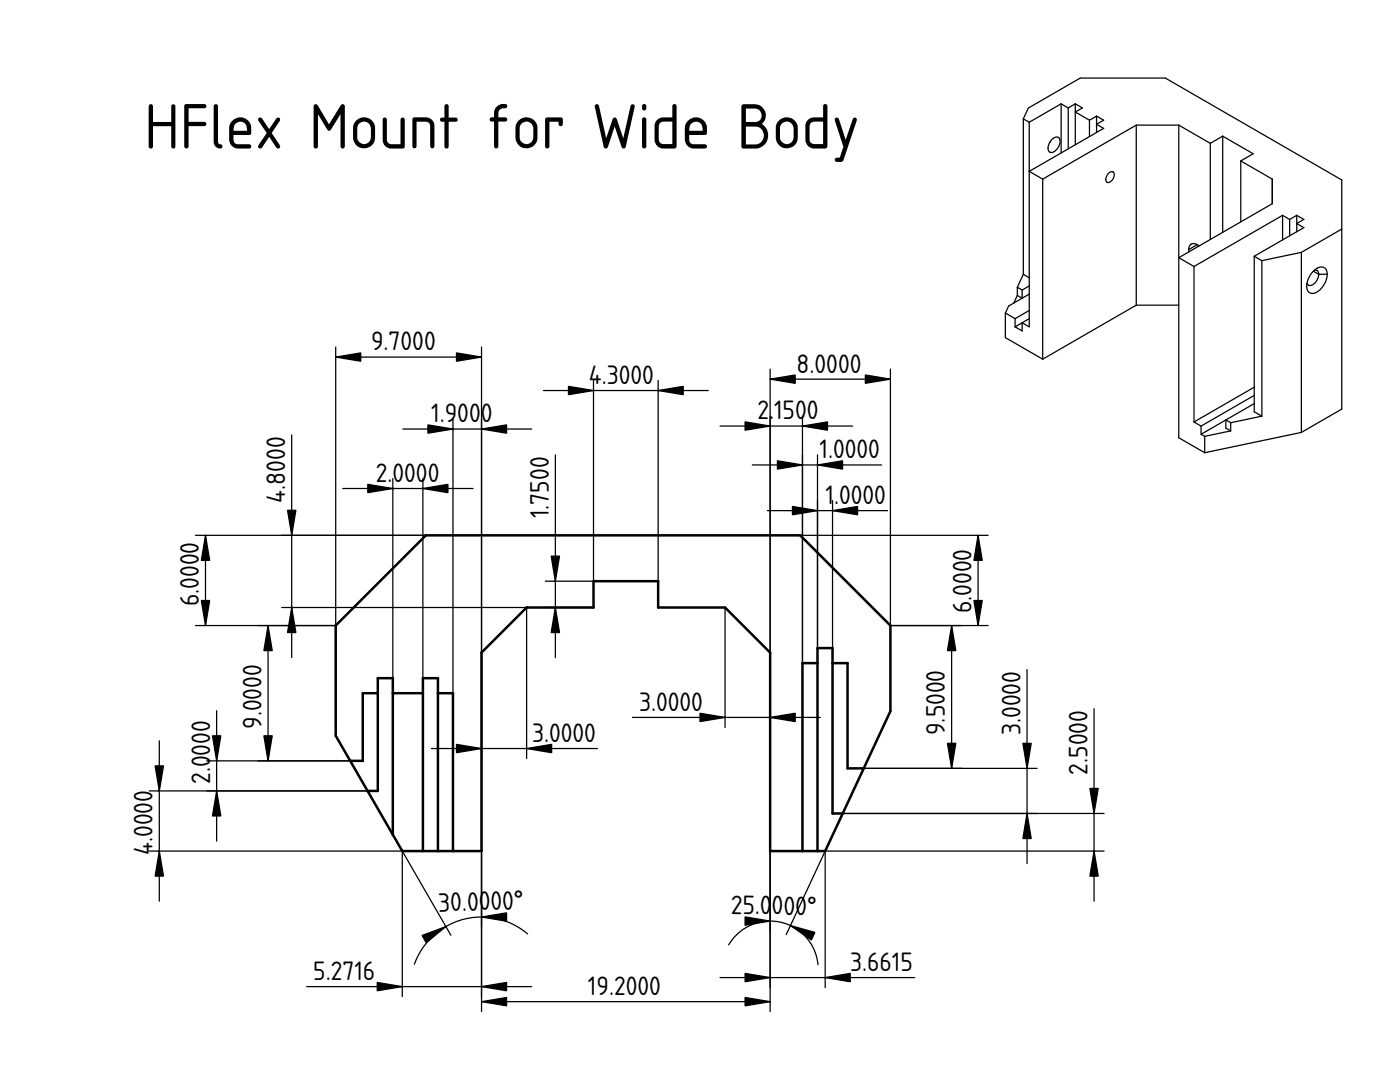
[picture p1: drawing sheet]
<svg xmlns="http://www.w3.org/2000/svg" width="279mm" height="216mm" viewBox="0 0 279 216" stroke-linecap="round" stroke-linejoin="round" font-family="sans-serif">
<path d="M234.2 53h.1" fill="none" stroke="#000" stroke-width=".2"/>
<path d="M205.2 21.6l10.4-6h17l35.2 20.3v9.8l-8.1 4.7-7.9 1.6-1.5-.9 9.9-5.7-1.4-.8 1.4-.8-1.4-.8-1.4 .8-1.4-.8-17.7 10.2-3.1-1.8 18.7-10.8v-4.9l-6.3-3.6 2.5-1.4-6.1-3.5-2.5 1.4-6.3-3.6h-8.4l-18.7 10.7-2.7-1.5 14.9-8.6-1.5-.8 1.5-.8-1.5-.8-1.4 .8-2.8-1.6 1.4-.9-1.4-.8-1.4 .8-1.4-.8-6.4 3.7-1.2-.7z" fill-rule="evenodd" fill="#fff"/>
<path d="M234.2 53h.1" fill="none" stroke="#000" stroke-width=".2"/>
<g fill="#fff">
<path d="M208.1 35.7l18.7-10.7v35.9l-18.7 10.8z" fill-rule="evenodd"/>
<path d="M238.3 53.2l17.7-10.2v4.9l-5.7 3.2v26.2l-12 6.9z" fill-rule="evenodd"/>
<path d="M251.8 52l7.9-1.6v35.9l-19.3 4v-3.2l5.2-1.1v-1.7l6.2-1.3z" fill-rule="evenodd"/>
<path d="M226.8 25h8.4v35.9h-8.4z" fill-rule="evenodd"/>
</g>
<path d="M234.2 53h.1" fill="none" stroke="#000" stroke-width=".2"/>
<g fill="#fff">
<path d="M218.8 23.2l1.5 .8-1.5 .8z"/>
<path d="M218.8 24.8l1.5 .8-1.5 .8z"/>
<path d="M214.6 20.7l1.4 .8-1.4 .9z"/>
<path d="M258.8 44.6l1.4 .8-1.4 .8z"/>
<path d="M258.8 43l1.4 .8-1.4 .8z"/>
<path d="M202.6 65.2l1.4-.8v1.6z"/>
<path d="M204 64.4l1.4-.8v1.6z"/>
<path d="M203 58.9l1 .6-1.7 1z"/>
<path d="M259.7 50.4l8.1-4.7v35.9l-8.1 4.7z" fill-rule="evenodd"/>
<path d="M235.2 25l6.3 3.6v19.2l-2.2 1.3a1.16 1.16 0 0 0-1.6-.4 1.16 1.16 0 0 0-.4 1.5l-2.1 1.2z" fill-rule="evenodd"/>
<path d="M235.2 51.4l3.1 1.8v31l1.4 .8v1.7l.7 .4v3.2l-5.2-3z" fill-rule="evenodd"/>
<path d="M205.4 34.2l2.7 1.5v36l-7.5-4.3v-4.9l2 1.1v1.6l1.4 .8v-1.6l1.4 .8z" fill-rule="evenodd"/>
<path d="M244 27.2l6.1 3.5-2.5 1.4v12.2l-3.6 2.1z" fill-rule="evenodd"/>
<path d="M205.4 24.4l6.4-3.7v9.8l-6.4 3.7z" fill-rule="evenodd"/>
<path d="M247.6 32.1l6.3 3.6v4.9l-6.3 3.7z" fill-rule="evenodd"/>
<path d="M241.5 28.6l2.5-1.4v19.2l-2.5 1.4z" fill-rule="evenodd"/>
<path d="M250.3 51.1l1.5 .9v31l-1.5-.8z" fill-rule="evenodd"/>
<path d="M204.2 23.7l1.2 .7v31l-1.2-.7z" fill-rule="evenodd"/>
<path d="M238.3 84.2l12-6.9v1.6l-10.6 6.1z" fill-rule="evenodd"/>
<path d="M239.7 85l10.6-6.1v1.6l-10.6 6.2z" fill-rule="evenodd"/>
<path d="M262.1 54.1a2.2 2.2 0 0 1 2.2-.7 2.45 2.45 0 0 1 .1 3.1 3.3 3.3 0 0 1-2.6 2.1 1.56 1.56 0 0 1-1-2.1l.5-1.3z" fill-rule="evenodd"/>
<path d="M214.6 22.4l2.8 1.6v3.3l-2.8 1.6z" fill-rule="evenodd"/>
<path d="M201.3 61.1l4.1-2.4v3.3l-2.8 1.6-2-1.1z" fill-rule="evenodd"/>
<path d="M211.8 20.7l1.4 .8v8.2l-1.4 .8z" fill-rule="evenodd"/>
<path d="M213.2 21.5l1.4-.8v8.2l-1.4 .8z" fill-rule="evenodd"/>
<path d="M244.7 83.8l5.6-3.3v1.7l1.5 .8-6.2 1.3z" fill-rule="evenodd"/>
<path d="M260.8 56.5l.1 .2a.91 .91 0 0 0 1.5-.3l.5-.6 .3-1.1h1.7a4.3 4.3 0 0 1-2.6 3.8 1.31 1.31 0 0 1-1.5-1.8z" fill-rule="evenodd"/>
<path d="M239.7 86.7l5-2.9v1.6l.9 .6-5.2 1.1z" fill-rule="evenodd"/>
<path d="M256 43l1.4 .8v3.3l-1.4 .8z" fill-rule="evenodd"/>
<path d="M209.9 27.9a1.01 1.01 0 0 1 1.5-.3 2.27 2.27 0 0 1-1.6 2.8 1.05 1.05 0 0 1-.5-1.6z" fill-rule="evenodd"/>
<path d="M209.9 27.9a1.01 1.01 0 0 1 1.5-.3 2.27 2.27 0 0 1-1.6 2.8 1.05 1.05 0 0 1-.5-1.6z" fill-rule="evenodd"/>
<path d="M204.2 54.7l1.2 .7v1.7l-1.4 .8-1-.6z" fill-rule="evenodd"/>
<path d="M257.4 43.8l1.4-.8v3.2l-1.4 .9z" fill-rule="evenodd"/>
<path d="M202.6 63.6l2.8-1.6v1.6l-2.8 1.6z" fill-rule="evenodd"/>
<path d="M217.4 24l1.4-.8v3.2l-1.4 .9z" fill-rule="evenodd"/>
<path d="M262.1 54.1l1.1 .6a2.36 2.36 0 0 1-1.8 2.3l-.4-.2-.2-.3 .5-1.3z" fill-rule="evenodd"/>
<path d="M221.2 34.6a.61 .61 0 0 1 .7-.4 .61 .61 0 0 1 .5 .6 1.43 1.43 0 0 1-1.5 1.6l-.2-.3v-.6z" fill-rule="evenodd"/>
<path d="M262.3 53.9l.2-.1a1.33 1.33 0 0 1 1.6-.5 1.33 1.33 0 0 1 .8 1.4h-1.7a.7 .7 0 0 0-.9-.8z" fill-rule="evenodd"/>
<path d="M204 57.9l1.4-.8v1.6l-1.4 .8z" fill-rule="evenodd"/>
<path d="M203 57.3l1 .6v1.6l-1-.6z" fill-rule="evenodd"/>
<path d="M244.7 83.8l.9 .5v1.7l-.9-.6z" fill-rule="evenodd"/>
<path d="M237.5 48.9a1.03 1.03 0 0 1 1.4-.1l-1.7 1z" fill-rule="evenodd"/>
<path d="M237.2 49.8l1.7-1 .4 .3-2 1.1z" fill-rule="evenodd"/>
<path d="M262.1 54.1a.63 .63 0 0 1 .8-.1 .63 .63 0 0 1 .3 .7z" fill-rule="evenodd"/>
<path d="M209.6 28.3l-.1 .2z" fill-rule="evenodd"/>
</g>
<g fill="none" stroke="#000" stroke-width=".25">
<path d="M204.2 23.7l1-2.1 10.4-6h17l35.2 20.3v45.7l-8.1 4.7M204.2 23.7l1.2 .7M204.2 23.7v31M205.4 24.4v40.8l-1.4-.8v1.6l-1.4-.8M208.1 35.7v36M209.6 28.3l-.1 .2M209.9 27.9a.99 .99 0 0 1 1.5-.3 2.27 2.27 0 0 1-1.6 2.8 1.01 1.01 0 0 1-.5-1.5zM211.8 20.7l-6.4 3.7M211.8 20.7l1.4 .8M211.8 20.7v9.8M213.2 21.5v8.2M214.6 20.7l1.4 .8-1.4 .9 2.8 1.6"/>
<path d="M214.6 20.7l-1.4 .8M214.6 20.7v8.2M217.4 24v3.3M218.8 23.2l1.5 .8-1.5 .8 1.5 .8-14.9 8.6 2.7 1.5M218.8 23.2l-1.4 .8M218.8 23.2v3.2M221.2 34.6a.61 .61 0 0 1 .7-.4 .61 .61 0 0 1 .5 .6 1.43 1.43 0 0 1-1.5 1.6l-.2-.3v-.6zM226.8 25l-18.7 10.7M226.8 25h8.4M226.8 25v35.9M235.2 25v62.3l5.2 3M235.2 25l6.3 3.6"/>
<path d="M241.5 28.6v19.2M244 27.2l-2.5 1.4M244 27.2l6.1 3.5-2.5 1.4M244 27.2v19.2M247.6 32.1l6.3 3.6v4.9l-18.7 10.8 3.1 1.8M247.6 32.1v12.2M203 57.3v1.6M203 58.9l-.7 1.6M203 57.3l1 .6M204 57.9v1.6l-1-.6M204.2 54.7l-1.2 2.6M204.2 54.7l1.2 .7"/>
<path d="M205.4 58.7l-4.1 2.4-.7 1.4M205.4 57.1l-1.4 .8M237.2 49.8l.1 .4M238.3 53.2v31M238.9 48.8l-1.7 1M239.3 49.1a1.11 1.11 0 0 0-1.3-.5 1.11 1.11 0 0 0-.8 1.2M250.3 51.1l1.5 .9M250.3 51.1v31.1l1.5 .8M251.8 52v31M256 43l-17.7 10.2M256 43l1.4 .8M256 43v4.9"/>
<path d="M257.4 43.8v3.3M258.8 43l1.4 .8-1.4 .8 1.4 .8-9.9 5.7M258.8 43l-1.4 .8M258.8 43v3.2M259.7 50.4v35.9M259.7 50.4l-7.9 1.6M261.9 54.3a2.22 2.22 0 0 1 2.4-.9 2.45 2.45 0 0 1 .1 3.1 3.3 3.3 0 0 1-2.6 2.1 1.43 1.43 0 0 1-1-2.1 4.8 4.8 0 0 1 1.1-2.2zM262.1 54.1l1.1 .6M262.3 53.9h.4a.76 .76 0 0 1 .5 .8M263.2 54.7a2.36 2.36 0 0 1-1.8 2.3l-.4-.2-.2-.3M263.2 54.7h1.7M267.8 45.7l-8.1 4.7"/>
<path d="M200.6 62.5v4.9l7.5 4.3M200.6 62.5l2 1.1M202.6 63.6v1.6M205.4 62l-2.8 1.6M205.4 63.6l-2.8 1.6M226.8 60.9h8.4M226.8 60.9l-18.7 10.8M250.3 77.3l-12 6.9M250.3 78.9l-10.6 6.1M238.3 84.2l1.4 .8M239.7 85v1.7M239.7 86.7l.7 .4"/>
<path d="M240.4 87.1v3.2M245.6 86l-5.2 1.1M245.6 84.3v1.7M245.6 84.3l-.9-.5v1.6l.9 .6M250.3 80.5l-10.6 6.2M251.8 83l-6.2 1.3M259.7 86.3l-19.3 4"/>
</g>
<path d="M85 106.8h74.7l18 18v17.1l-13 27.9h-11v-39.6l-9-9h-13.4v-5.2h-12.9v5.2h-13.3l-9 9v39.6h-15.8l-13.3-23v-22z" fill-rule="evenodd" fill="#fff"/>
<path d="M122.3 138.3h.1" fill="none" stroke="#000" stroke-width=".2"/>
<path d="M85 106.8h74.7l18 18v17.1l-5.3 11.4h-3.3v-21h-3v-3h-3v3h-3v37.5h-6.4v-39.6l-9-9h-13.4v-5.2h-12.9v5.2h-13.3l-9 9v39.6h-5.7v-31.5h-3v-3h-3v3h-6v-3h-3v3h-3v13.5h-2.5l-2.9-5v-22z" fill-rule="evenodd" fill="#fff"/>
<path d="M122.3 138.3h.1" fill="none" stroke="#000" stroke-width=".2"/>
<g fill="#fff">
<path d="M78.4 138.3h6v31.5h-4.1l-1.9-3.2z" fill-rule="evenodd"/>
<path d="M163.1 129.3h3v33h2.1l-3.5 7.5h-1.6z" fill-rule="evenodd"/>
<path d="M160.1 132.3h3v37.5h-3z" fill-rule="evenodd"/>
<path d="M84.4 135.3h3v34.5h-3z" fill-rule="evenodd"/>
<path d="M166.1 132.3h3v21h3.3l-4.2 9h-2.1z" fill-rule="evenodd"/>
<path d="M87.4 138.3h3v31.5h-3z" fill-rule="evenodd"/>
<path d="M75.4 135.3h3v31.3l-5-8.8h2z" fill-rule="evenodd"/>
<path d="M72.4 138.3h3v19.5h-2l-3.5-6h2.5z" fill-rule="evenodd"/>
</g>
<path d="M67 124.8l18-18h74.7l18 18v17.1l-13 27.9h-11v-39.6l-9-9h-13.4v-5.2h-12.9v5.2h-13.3l-9 9v39.6h-15.8l-13.3-23zM75.4 138.3h-3v13.5h-2.5M78.4 138.3h6M87.4 138.3h3v31.5M163.1 132.3h-3v37.5M166.1 132.3h3v21h3.3M73.4 157.8h2v-22.5h3v31.3M84.4 169.8v-34.5h3v34.5M168.2 162.3h-2.1v-33h-3v40.5" fill="none" stroke="#000" stroke-width=".5"/>
<path d="M122.3 138.3h.1" fill="none" stroke="#000" stroke-width=".2"/>
<g fill="none" stroke="#000" stroke-width=".25">
<path d="M67 69.2v55.6h-28M67 71.2h29.1M96.1 69.2v132.7M108.4 77.9h32.9M118.4 75.9v40.1h-9.6M131.3 75.9v40.1M153.7 73.7v128.2M153.7 75.7h24M177.7 73.7v51.1h19.5M58.2 86.8v44.4M68.4 97.5h26M78.4 95.5v39.8"/>
<path d="M80.4 85.6h25.7M84.4 95.5v39.8M90.4 83.6v54.7M110.8 90.8v40.4M143.7 85h26.4M150.1 92.8h25.8M160.1 83v49.3M163.1 90.8v38.5M166.1 99.9v29.4M39 106.8h46M41 106.8v18M153.1 101.9h24"/>
<path d="M159.7 106.8h37.5M195.2 106.8v18M53.5 124.8v27M56.2 121.2h48.9v30.2M108.8 121.2h9.6M144.7 121.2v24M189.9 124.8v28.5M205 133.6v38.7M29.8 157.8h43.6M31.8 147.8v32M41.2 151.8h28.7M43.2 141.8v26"/>
<path d="M86.1 149.4h33.1M126.2 143.2h37.5M172.4 153.3h34.6M218.3 141.4v38.4M29.8 169.8h50.5v29.1M78.4 166.6l11.6 20M220.3 162.3h-52.1l-11.3 24.2M220.3 169.8h-55.6v27.3M61.2 196.9h44.9M96.1 199.9h57.6M105.3 186.3a14.2 14.2 0 0 0-22.6 6.1M143.7 195.1h38.8"/>
<path d="M145.4 188.5a9.6 9.6 0 0 1 10.4-4.5 9.6 9.6 0 0 1 7.4 8.5"/>
</g>
<g fill="#000" stroke="#000" stroke-width=".25">
<path d="M67 71.2l5-.8v1.7zM91.1 70.4l5 .8-5 .9zM113.4 77.1l5 .8-5 .9zM131.3 77.9l5-.8v1.7zM153.7 75.7l5-.9v1.7zM172.7 74.8l5 .9-5 .8zM73.4 96.6l5 .9-5 .8zM84.4 97.5l5-.9v1.7zM85.4 84.8l5 .8-5 .8zM96.1 85.6l5-.8v1.6zM148.7 84.2l5 .8-5 .8zM160.1 85l5-.8v1.6z"/>
<path d="M155.1 91.9l5 .9-5 .8zM163.1 92.8l5-.9v1.7zM41 106.8l.8 5h-1.6zM57.4 101.8h1.7l-.9 5zM110 111h1.7l-.9 5zM158.1 101.1l5 .8-5 .8zM166.1 101.9l5-.8v1.6zM195.2 106.8l.8 5h-1.6zM40.2 119.8h1.6l-.8 5zM53.5 124.8l.8 5h-1.6zM58.2 121.2l.9 5h-1.7zM110.8 121.2l.9 5h-1.7z"/>
<path d="M189.9 124.8l.9 5h-1.7zM194.4 119.8h1.6l-.8 5zM31 152.8h1.6l-.8 5zM43.2 157.8l.9 5h-1.7zM42.4 146.8h1.7l-.9 5zM52.7 146.8h1.6l-.8 5zM91.1 148.5l5 .9-5 .8zM105.1 149.4l5-.9v1.7zM139.7 142.3l5 .9-5 .8zM153.7 143.2l5-.9v1.7zM189.1 148.3h1.7l-.9 5zM204.1 148.3h1.7l-.8 5z"/>
<path d="M31.8 169.8l.8 5h-1.6zM205 162.3l.8 5h-1.7zM218.3 169.8l.9 5h-1.7zM217.5 157.3h1.7l-.9 5zM75.3 196l5 .9-5 .8zM84.2 186.7l4.8-1.8-3.9 3.2zM96.1 199.9l5-.9v1.7zM96.1 196.9l5-.9v1.7zM96.1 183l5-.9v1.7zM148.7 199l5 .9-5 .8zM148.7 194.2l5 .9-5 .8zM148.7 183l5 .8-5 .8z"/>
<path d="M157.8 184.7l4.8 1.3-.7 1.6zM164.7 195.1l5-.9v1.7z"/>
</g>
<text font-size="12" x="28.8" y="29.6">HFlex Mount for Wide Body</text>
<g font-size="5">
<text x="74" y="69.9">9.7000</text>
<text x="117.5" y="76.6">4.3000</text>
<text x="159" y="74.3">8.0000</text>
<text x="151.1" y="83.7">2.</text>
<text x="154.5" y="83.7">150</text>
<text x="161" y="83.7">0</text>
<text x="86" y="84.3">1.9</text>
<text x="91.3" y="84.3">000</text>
<text x="163.5" y="91.5">1.0000</text>
<text x="56.9" y="100.3" transform="rotate(-90 56.9 100.3)">4.8000</text>
<text x="75" y="96.2">2.000</text>
<text x="85.4" y="96.2">0</text>
<text x="164.7" y="100.6">1</text>
<text x="166.4" y="100.6">.</text>
<text x="167.5" y="100.6">0000</text>
<text x="109.5" y="103.4" transform="rotate(-90 109.5 103.4)">1.7500</text>
<text x="39.7" y="120.9" transform="rotate(-90 39.7 120.9)">6.0000</text>
<text x="193.9" y="122.3" transform="rotate(-90 193.9 122.3)">6.0000</text>
<text x="127.5" y="141.8">3.0000</text>
<text x="52.2" y="145.5" transform="rotate(-90 52.2 145.5)">9.0000</text>
<text x="106.2" y="148">3.0000</text>
<text x="188.6" y="146.7" transform="rotate(-90 188.6 146.7)">9.5000</text>
<text x="203.6" y="146.7" transform="rotate(-90 203.6 146.7)">3.0000</text>
<text x="41.9" y="150.8" transform="rotate(-90 41.9 150.8)">000</text>
<text x="217" y="154.6" transform="rotate(-90 217 154.6)">2.5000</text>
<text x="41.9" y="156.5" transform="rotate(-90 41.9 156.5)">2.0</text>
<text x="30.5" y="170.6" transform="rotate(-90 30.5 170.6)">4.0000</text>
<text x="87.5" y="181.9" transform="rotate(-2 87.5 181.9)">30.0000°</text>
<text x="145.8" y="182.3" transform="rotate(1 145.8 182.3)">25.0000°</text>
<text x="62.5" y="195.5">5.2716</text>
<text x="169.7" y="193.7">3.6615</text>
<text x="117.3" y="198.5">19.2000</text>
</g>
</svg>
